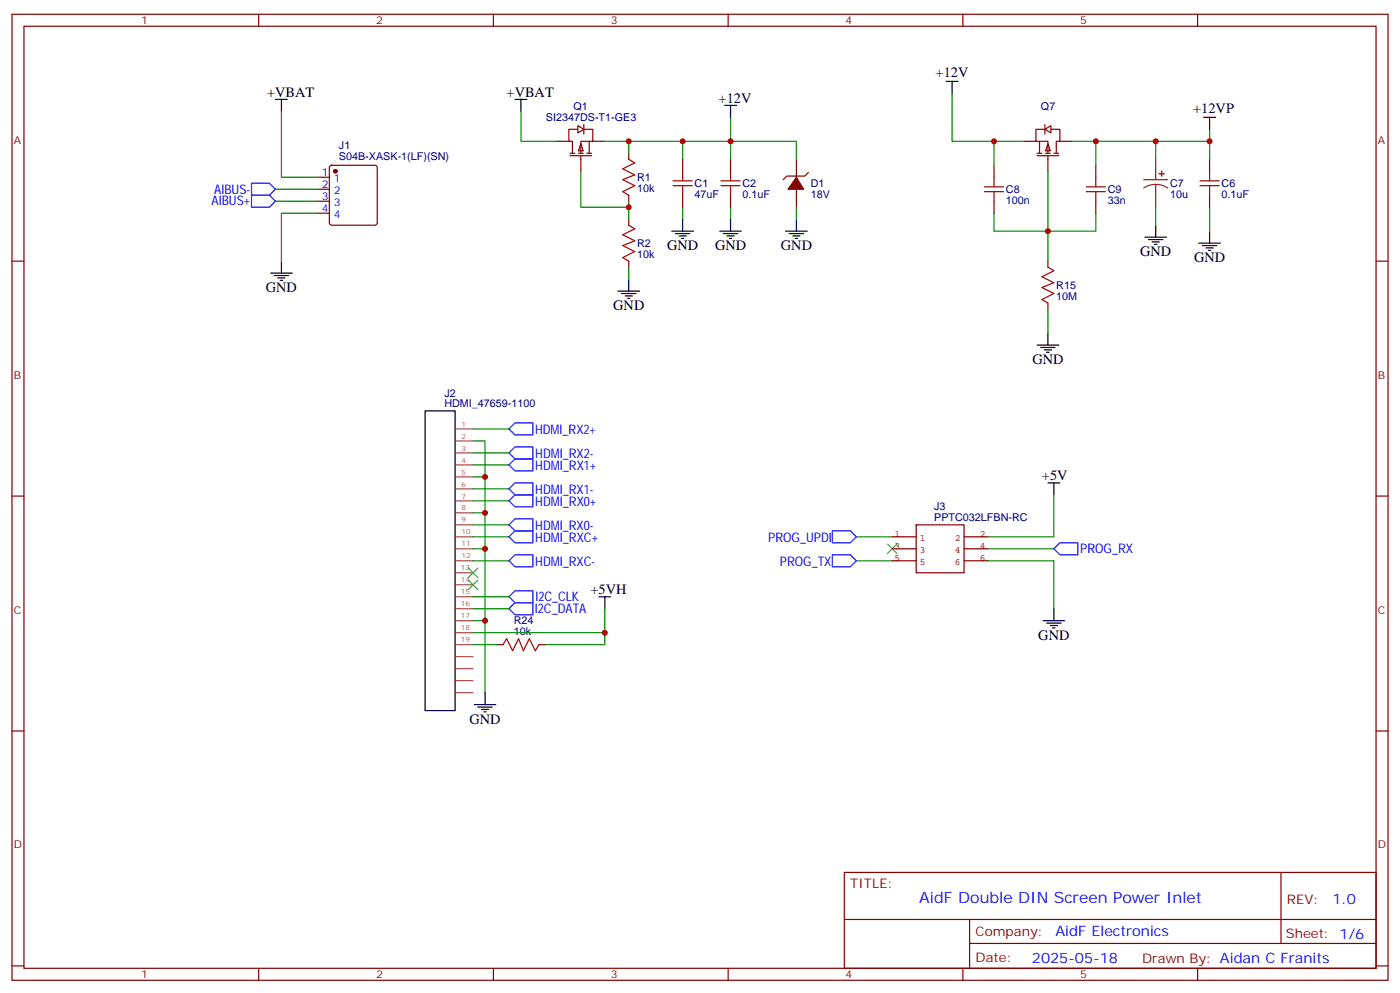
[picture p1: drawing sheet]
<svg xmlns="http://www.w3.org/2000/svg" width="412mm" height="292mm" viewBox="0 0 412 292" stroke-linecap="round" stroke-linejoin="round" font-family="sans-serif">
<g fill="none" stroke="#870000" stroke-width=".35">
<path d="M3.5 4.2h405.4v284.3h-405.4zM7.1 7.7h398.2v277.3h-398.2zM76.2 4.2v3.5M145.3 4.2v3.5M214.5 4.2v3.5M283.6 4.2v3.5M352.8 4.2v3.5M170.4 38.1h-2.8v3.5h1v3.5M172.2 38.1h2.4v3.5h-3.5v3.5M93.5 52.2h3.5M93.5 55.7h3.5M93.5 59.2h3.5"/>
<path d="M97.2 48.9l.5-.3h12.7l.5 .3 .2 .5v16.2l-.2 .5-.5 .2h-12.7l-.5-.2-.2-.5v-16.2zM164 41.6h3.6M167.9 45.8h6.4M167.9 45.1h1.4M170.4 45.1h1.4M171.1 42.3l.7 2.1h-1.4zM171.1 45.8v4.6M172.9 45.1h1.4M173.6 41.6v3.5M174.6 41.6h3.6M201.1 46.9v3.5M201.1 57.5v3.5"/>
<path d="M215.2 46.9v3.5M215.2 57.5v3.5M3.5 76.9h3.6M93.5 62.8h3.5M405.3 76.9h3.6M3.5 146h3.6M405.3 146h3.6M3.5 215.2h3.6M405.3 215.2h3.6M248.7 256.8h156.6v28.2h-156.6zM377.3 256.8v20.9M248.7 270.6h156.5"/>
<path d="M285.6 277.7h119.6M285.6 270.6v14.1M3.5 284.3h3.6M76.2 285v3.5M145.3 285v3.5M214.5 285v3.5M283.6 285v3.5M352.8 285v3.5M405.3 284.3h3.6"/>
</g>
<circle cx="98.8" cy="50.4" r=".53" fill="#870000" stroke="#870000" stroke-width=".35"/>
<g fill="none" stroke="#000" stroke-width=".35">
<path d="M81.1 29.2h3.6M82.9 29.2v3.6M82.9 76.9v3.5M197.9 68.1h6.4M199 68.8h4.2M200 69.5h2.1M200.7 70.2h.7M201.1 64.5v3.6M212 68.1h6.4M213.1 68.8h4.2M214.1 69.5h2.2M214.8 70.2h.7"/>
<path d="M215.2 64.5v3.6M79.7 80.4h6.4M80.8 81.1h4.2M81.8 81.8h2.2M82.5 82.5h.8"/>
</g>
<path d="M82.9 32.8v19.4h10.6M81.1 59.2h12.4M81.1 55.7h12.4M201.1 41.6v5.3M215.2 41.6v5.3M93.5 62.8h-10.6v14.1M201.1 61v3.5M215.2 61v3.5" fill="none" stroke="#008700" stroke-width=".35"/>
<path d="M74.1 57.5h5.3l1.7 1.7-1.7 1.8h-5.3zM74.1 53.9h5.3l1.7 1.8-1.7 1.8h-5.3z" fill="none" stroke="#00f" stroke-width=".35"/>
<path d="M198.3 54.6h5.6M198.3 53.2h5.6M201.1 50.4v2.8M201.1 54.6v2.9M212.4 54.6h5.6M212.4 53.2h5.6M215.2 50.4v2.8M215.2 54.6v2.9" fill="none" stroke="#a10000" stroke-width=".35"/>
<path d="M170.2 37l1.8 1.1-1.8 1z" fill="#fff" stroke="#870000" stroke-width=".35"/>
<g fill="none" stroke="#870000" stroke-width=".35">
<path d="M172 36.7v2.8M307.6 38.1h-2.4v3.5h3.5v3.5M309.4 38.1h2.8v3.5h-1.1v3.5M185.2 45.1v1.8M185.2 57.5v1.7M234.6 46.9v5.3M234.6 55.7v5.3M238.1 50.8l-1 1h-5.3l-1.1 1.1M292.8 48.6v3.6M292.8 59.2v3.6M301.6 41.6h3.6M305.5 45.8h6.4"/>
<path d="M305.5 45.1h1.4M306.2 41.6v3.5M308 45.1h1.4M308.7 42.3l.7 2.1h-1.4zM308.7 45.8v4.6M310.4 45.1h1.5M312.2 41.6h3.5M322.8 48.6v3.6M322.8 59.2v3.6M185.2 64.5v1.8M185.2 76.9v1.7M308.7 76.9v1.7"/>
<path d="M308.7 89.2v1.8"/>
</g>
<g fill="none" stroke="#008700" stroke-width=".35">
<path d="M153.5 32.8v8.8h10.5M215.2 34.5v7.1h-37M280.5 27.5v14.1h21.1M356.3 38.1v8.8M171.1 50.4v10.6h14.1M185.2 41.6v3.5M185.2 59.2v5.3M215.2 41.6h19.4v5.3M292.8 41.6v7M308.7 50.4v17.7h-15.9v-5.3M315.7 41.6h40.6M322.8 41.6v7"/>
<path d="M340.4 41.6v5.3M185.2 78.6v3.6M234.6 61v3.5M322.8 62.8v5.3h-14.1v8.8M340.4 61v5.3M356.3 61v7.1M308.7 91v7"/>
</g>
<g fill="none" stroke="#000" stroke-width=".35">
<path d="M151.7 29.2h3.5M153.5 29.2v3.6M213.4 31h3.6M215.2 31v3.5M278.7 24h3.5M280.5 24v3.5M354.5 34.5h3.6M356.3 34.5v3.6M231.4 68.1h6.4M232.5 68.8h4.2M233.5 69.5h2.2M234.2 70.2h.7"/>
<path d="M234.6 64.5v3.6M337.3 69.8h6.3M338.3 70.5h4.2M339.4 71.2h2.1M340.1 71.9h.7M340.4 66.3v3.5M353.1 71.6h6.4M354.2 72.3h4.2M355.2 73h2.2M356 73.7h.7M356.3 68.1v3.5M182 85.7h6.4"/>
<path d="M183.1 86.4h4.2M184.1 87.1h2.2M184.9 87.8h.7M185.2 82.2v3.5M308.7 98v3.6M305.5 101.6h6.4M306.6 102.3h4.2M307.6 103h2.1M308.3 103.7h.7"/>
</g>
<path d="M185.2 46.9l1.8 1-3.6 1.8 3.6 1.8-3.6 1.4 3.6 1.7-3.6 1.8 1.8 1.1M290 56.4h5.6M290 55h5.6M292.8 52.2v2.8M292.8 56.4v2.8M320 56.4h5.6M320 55h5.6M322.8 52.2v2.8M322.8 56.4v2.8M185.2 66.3l1.8 1-3.6 1.8 3.6 1.8-3.6 1.4 3.6 1.7-3.6 1.8 1.8 1.1M308.7 78.6l1.7 1.1-3.5 1.8 3.5 1.7-3.5 1.4 3.5 1.8-3.5 1.8 1.8 1" fill="none" stroke="#a10000" stroke-width=".35"/>
<path d="M234.6 52.2l2.1 3.5h-4.6z" fill="#870000" stroke="#870000" stroke-width=".35"/>
<path d="M336.9 52.9h7.1M340.4 54.3l-1.8 .2-1.7 .9M340.4 54.3l1.9 .2 1.7 .9M340.4 46.9v6M340.4 54.3v6.7" fill="none" stroke="#8c2424" stroke-width=".35"/>
<g fill="#8c2424" stroke="#8c2424" stroke-width=".35">
<path d="M341.5 51.1l1.4 .1z"/>
<path d="M342.2 50.4v1.4z"/>
</g>
<path d="M307.8 38.1l1.8-1.1v2.1z" fill="#fff" stroke="#870000" stroke-width=".35"/>
<path d="M307.8 36.7v2.8M356.3 46.9v3.5M356.3 57.5v3.5M146.4 189.8h1.8M158.7 189.8h1.8" fill="none" stroke="#870000" stroke-width=".35"/>
<path d="M353.5 54.6h5.6M353.5 53.2h5.6M356.3 50.4v2.8M356.3 54.6v2.9M148.2 189.8l1-1.8 1.8 3.5 1.8-3.5 1.4 3.5 1.7-3.5 1.8 3.5 1-1.7" fill="none" stroke="#a10000" stroke-width=".35"/>
<g fill="none" stroke="#008700" stroke-width=".35">
<path d="M139.3 129.8h3.6v74.1M139.3 126.3h10.6M139.3 133.3h10.6M139.3 136.8h10.6M139.3 151h3.6M139.3 140.4h3.6M139.3 143.9h10.6M139.3 154.5h10.6M139.3 147.4h10.6M139.3 158h10.6M252.2 158h10.6M310.4 145.7v12.3h-19.4"/>
<path d="M139.3 161.5h3.6M139.3 165.1h10.6M139.3 179.2h10.6M139.3 175.6h10.6M178.2 179.2v7h-38.9M252.2 165.1h10.6M291 165.1h19.4v14.1M291 161.5h19.4M139.3 189.8h7.1M139.3 182.7h3.6M178.2 186.2v3.6h-17.7"/>
</g>
<g fill="none" stroke="#000" stroke-width=".35">
<path d="M125.2 121h8.9v88.2h-8.9zM308.7 142.1h3.5M310.4 142.1v3.6M176.4 175.6h3.5M178.2 175.6v3.6M310.4 179.2v3.5M307.3 182.7h6.3M308.3 183.4h4.3M309.4 184.1h2.1M310.1 184.8h.7M139.7 207.4h6.3M140.8 208.1h4.2"/>
<path d="M141.8 208.8h2.1M142.5 209.5h.7M142.9 203.9v3.5"/>
</g>
<g fill="none" stroke="#a64a4a" stroke-width=".35">
<path d="M134.1 126.3h5.2M134.1 129.8h5.2M134.1 133.3h5.2M134.1 136.8h5.2M134.1 140.4h5.2M134.1 143.9h5.2M134.1 147.4h5.2M134.1 151h5.2M134.1 154.5h5.2M134.1 158h5.2M134.1 161.5h5.2M134.1 165.1h5.2"/>
<path d="M134.1 168.6h5.2M134.1 172.1h5.2M134.1 175.6h5.2M134.1 179.2h5.2M134.1 182.7h5.2M134.1 186.2h5.2M134.1 189.8h5.2M134.1 193.3h5.2M134.1 196.8h5.2M134.1 200.3h5.2M134.1 203.9h5.2"/>
</g>
<g fill="none" stroke="#00f" stroke-width=".35">
<path d="M149.9 126.3l1.8-1.8h5.3v3.5h-5.3zM149.9 133.3l1.8-1.7h5.3v3.5h-5.3zM149.9 136.8l1.8-1.7h5.3v3.5h-5.3zM149.9 143.9l1.8-1.8h5.3v3.6h-5.3zM149.9 154.5l1.8-1.8h5.3v3.5h-5.3zM149.9 147.4l1.8-1.7h5.3v3.5h-5.3zM149.9 158l1.8-1.8h5.3v3.6h-5.3zM245.2 156.2h5.3l1.7 1.8-1.7 1.8h-5.3zM312.2 159.8h5.3v3.5h-5.3l-1.8-1.8zM149.9 165.1l1.8-1.8h5.3v3.5h-5.3zM149.9 179.2l1.8-1.8h5.3v3.5h-5.3zM151.7 173.9h5.3v3.5h-5.3l-1.8-1.8z"/>
<path d="M245.2 163.3h5.3l1.7 1.8-1.7 1.7h-5.3z"/>
</g>
<path d="M137.9 167.2l2.9 2.8M137.9 170.7l2.9 2.8M140.8 167.2l-2.9 2.8M140.8 170.7l-2.9 2.8M261.4 160.1l2.8 2.8M264.2 160.1l-2.8 2.8" fill="none" stroke="#3c3" stroke-width=".35"/>
<path d="M262.8 158h7.1M269.9 154.5h14.1v14.1h-14.1zM284 158h7M262.8 161.5h7.1M262.8 165.1h7.1M284 161.5h7M284 165.1h7" fill="none" stroke="#850000" stroke-width=".35"/>
<g fill="#c00">
<circle cx="201.1" cy="41.6" r=".88"/>
<circle cx="215.2" cy="41.6" r=".88"/>
<circle cx="185.2" cy="41.6" r=".88"/>
<circle cx="185.2" cy="61" r=".88"/>
<circle cx="308.7" cy="68.1" r=".88"/>
<circle cx="322.8" cy="41.6" r=".88"/>
<circle cx="292.8" cy="41.6" r=".88"/>
<circle cx="340.4" cy="41.6" r=".88"/>
<circle cx="356.3" cy="41.6" r=".88"/>
<circle cx="178.2" cy="186.2" r=".88"/>
<circle cx="142.9" cy="182.7" r=".88"/>
<circle cx="142.9" cy="161.5" r=".88"/>
<circle cx="142.9" cy="151" r=".88"/>
<circle cx="142.9" cy="140.4" r=".88"/>
</g>
<text font-size="4.6" fill="#00f" x="270.8" y="265.8">AidF Double DIN Screen Power Inlet</text>
<g font-size="4.2">
<text x="275.6" y="22.8">+12V</text>
<text x="78.7" y="28.5">+VBAT</text>
<text x="149.2" y="28.5">+VBAT</text>
<text x="211.7" y="30.3">+12V</text>
<text x="351.5" y="33.4">+12VP</text>
<text x="196.5" y="73.7">GND</text>
<text x="210.6" y="73.7">GND</text>
<text x="230" y="73.7">GND</text>
<text x="335.8" y="75.5">GND</text>
<text x="351.7" y="77.2">GND</text>
<text x="78.3" y="86">GND</text>
<text x="180.7" y="91.3">GND</text>
<text x="304.1" y="107.2">GND</text>
<text x="306.9" y="141.4">+5V</text>
<text x="173.9" y="174.9">+5VH</text>
<text x="305.9" y="188.3">GND</text>
<text x="138.3" y="213">GND</text>
</g>
<g font-size="4.2" fill="#00f">
<text x="392.5" y="266">1.0</text>
<text x="310.9" y="275.6">AidF Electronics</text>
<text x="304" y="283.4">2025-05-18</text>
</g>
<g font-size="3.9" fill="#00f">
<text x="63.1" y="57">AIBUS-</text>
<text x="62.3" y="60.5">AIBUS+</text>
<text x="157.6" y="127.6">HDMI_RX2+</text>
<text x="157.7" y="134.8">HDMI_RX2-</text>
<text x="157.7" y="138.3">HDMI_RX1+</text>
<text x="157.7" y="145.3">HDMI_RX1-</text>
<text x="157.7" y="148.9">HDMI_RX0+</text>
<text x="157.7" y="155.9">HDMI_RX0-</text>
<text x="157.7" y="159.5">HDMI_RXC+</text>
<text x="226.3" y="159.4">PROG_UPDI</text>
<text x="157.7" y="166.5">HDMI_RXC-</text>
<text x="229.7" y="166.5">PROG_TX</text>
<text x="318.2" y="162.8">PROG_RX</text>
<text x="157.7" y="176.9">I2C_CLK</text>
<text x="157.6" y="180.5">I2C_DATA</text>
</g>
<g font-size="3.9" fill="#800">
<text x="250.5" y="261.4">TITLE:</text>
<text x="379.1" y="266">REV:</text>
<text x="287.4" y="275.6">Company:</text>
<text x="378.7" y="276.2">Sheet: 1/6</text>
<text x="287.4" y="283.2">Date:</text>
<text x="336.4" y="283.3">Drawn By: Aidan C Franits</text>
</g>
<g font-size="3.2" fill="#800">
<text x="41.6" y="7.2">1</text>
<text x="110.8" y="7.2">2</text>
<text x="179.9" y="7.2">3</text>
<text x="249.1" y="7.2">4</text>
<text x="318.2" y="7.2">5</text>
<text x="4.1" y="42.3">A</text>
<text x="405.9" y="42.3">A</text>
<text x="4.1" y="111.4">B</text>
<text x="405.9" y="111.4">B</text>
<text x="4.1" y="180.6">C</text>
<text x="405.9" y="180.6">C</text>
<text x="4.1" y="249.7">D</text>
<text x="405.9" y="249.7">D</text>
<text x="41.6" y="288">1</text>
<text x="110.8" y="288">2</text>
<text x="179.9" y="288">3</text>
<text x="249.1" y="288">4</text>
<text x="318.2" y="288">5</text>
</g>
<g font-size="3.2" fill="#000080">
<text x="160.8" y="35.7">SI2347DS-T1-GE3</text>
<text x="168.9" y="32.4">Q1</text>
<text x="306.6" y="32.4">Q7</text>
<text x="99.8" y="47.1">S04B-XASK-1(LF)(SN)</text>
<text x="99.8" y="43.9">J1</text>
<text x="187.7" y="53.3">R1</text>
<text x="187.7" y="56.5">10k</text>
<text x="204.6" y="58.3">47uF</text>
<text x="204.6" y="55.1">C1</text>
<text x="218.7" y="58.3">0.1uF</text>
<text x="218.7" y="55.1">C2</text>
<text x="238.8" y="58.3">18V</text>
<text x="238.8" y="55.1">D1</text>
<text x="296.3" y="56.8">C8</text>
<text x="326.3" y="56.8">C9</text>
<text x="344.7" y="58.3">10u</text>
<text x="344.7" y="55.1">C7</text>
<text x="359.8" y="58.3">0.1uF</text>
<text x="359.8" y="55.1">C6</text>
<text x="296.3" y="60.1">100n</text>
<text x="326.3" y="60.1">33n</text>
<text x="187.7" y="75.9">10k</text>
<text x="187.7" y="72.7">R2</text>
<text x="311.1" y="88.3">10M</text>
<text x="311.1" y="85">R15</text>
<text x="130.9" y="119.9">HDMI_47659-1100</text>
<text x="130.9" y="116.7">J2</text>
<text x="275.2" y="153.4">PPTC032LFBN-RC</text>
<text x="275.2" y="150.1">J3</text>
<text x="151.4" y="183.7">R24</text>
<text x="151.4" y="186.9">10k</text>
</g>
<g font-size="3.2" fill="#00f">
<text x="94.8" y="51.8">1</text>
<text x="98.3" y="53.6">1</text>
<text x="94.8" y="55.4">2</text>
<text x="94.8" y="58.9">3</text>
<text x="98.3" y="57.1">2</text>
<text x="94.8" y="62.4">4</text>
<text x="98.3" y="60.6">3</text>
<text x="98.3" y="64.2">4</text>
</g>
<g font-size="2.8" fill="#840000">
<text x="263.5" y="158">1</text>
<text x="263.5" y="161.5">3</text>
<text x="270.9" y="159.3">1</text>
<text x="281.2" y="159.3">2</text>
<text x="288.6" y="158">2</text>
<text x="288.6" y="161.5">4</text>
<text x="263.5" y="165">5</text>
<text x="270.9" y="162.9">3</text>
<text x="270.9" y="166.4">5</text>
<text x="281.2" y="162.9">4</text>
<text x="281.2" y="166.4">6</text>
<text x="288.6" y="165">6</text>
</g>
<g font-size="2.1" fill="#a54b4b">
<text x="136" y="125.6">1</text>
<text x="136" y="129.1">2</text>
<text x="136" y="132.6">3</text>
<text x="136" y="136.1">4</text>
<text x="136" y="139.7">5</text>
<text x="136" y="143.2">6</text>
<text x="136" y="146.7">7</text>
<text x="136" y="150.3">8</text>
<text x="136" y="153.8">9</text>
<text x="136" y="157.3">10</text>
<text x="136" y="160.8">11</text>
<text x="135.8" y="167.9">13</text>
<text x="136" y="164.4">12</text>
<text x="135.8" y="171.4">14</text>
<text x="135.8" y="175">15</text>
<text x="135.8" y="178.5">16</text>
<text x="135.8" y="182">17</text>
<text x="135.8" y="185.5">18</text>
<text x="135.8" y="189.1">19</text>
</g>
</svg>
